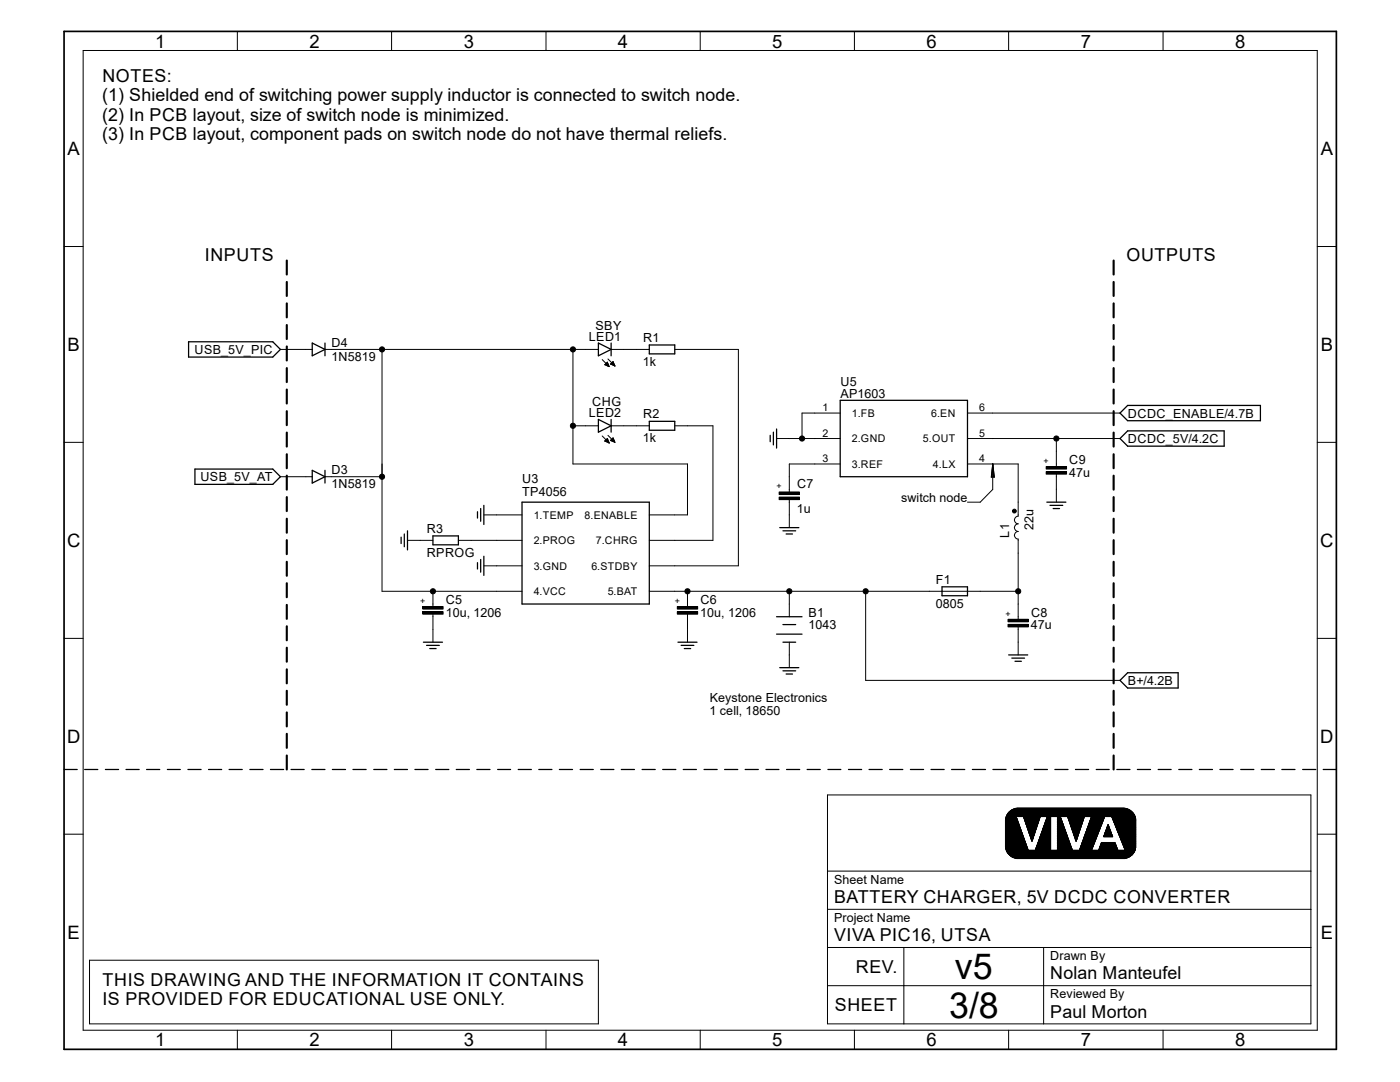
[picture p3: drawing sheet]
<svg xmlns="http://www.w3.org/2000/svg" width="279mm" height="216mm" viewBox="0 0 279 216" stroke-linecap="round" stroke-linejoin="round" font-family="sans-serif">
<g fill="none" stroke="#000" stroke-width=".25">
<path d="M37.6 68.2h16.8l1.6 1.5-1.6 1.5h-16.8zM62.3 68.5l2.6 1.2-2.6 1.3zM64.9 68.5v2.5M119.4 68.5l2.6 1.2-2.6 1.3zM122 68.5v2.5M129.6 68.8h5.1v1.8h-5.1zM167.7 79.9h25.4v15.2h-25.4zM38.9 93.6h15.5l1.6 1.5-1.6 1.5h-15.5zM62.3 93.9l2.6 1.2-2.6 1.3zM64.9 93.9v2.5M119.4 83.7l2.6 1.3-2.6 1.2zM122 83.7v2.5"/>
<path d="M129.6 84.1h5.1v1.8h-5.1zM153.7 86.9v1.2M154.3 86.2v2.6M155 85.6v3.8M223.5 82.4l1.5-1.5h26.5v3h-26.5zM223.5 87.5l1.5-1.5h19.3v3h-19.3zM80.1 107.2v1.3M80.7 106.6v2.5M81.3 105.9v3.8M86.4 106.9h5.1v1.8h-5.1zM95.3 102.1v1.3M95.3 112.3v1.2"/>
<path d="M95.9 101.5v2.5M95.9 111.6v2.6M96.6 100.8v3.8M96.6 111v3.8M104.2 100.2h25.4v20.3h-25.4zM155.6 105.3h3.8M156.3 105.9h2.5M156.9 106.6h1.3M188 117.1h5.1v1.8h-5.1zM208.9 100.2h3.8M209.5 100.8h2.6M210.2 101.5h1.3"/>
<path d="M84.5 128.1h3.8M85.1 128.8h2.6M85.8 129.4h1.2M135.3 128.1h3.8M135.9 128.8h2.6M136.6 129.4h1.2M155 123.1h5.1M155 126.5h5.1M155.6 133.2h3.8M156.3 128.1h2.5M156.3 124.6h2.5M156.3 133.9h2.5"/>
<path d="M156.9 134.5h1.3M201.3 130.7h3.8M201.9 131.3h2.6M202.6 132h1.2M223.5 135.8l1.5-1.6h10.1v3.1h-10.1zM12.8 153.5h2.6M16.9 153.5h2.6M21 153.5h2.7M25.1 153.5h2.7M29.3 153.5h2.6M33.4 153.5h2.6M37.5 153.5h2.6"/>
<path d="M41.6 153.5h2.6M45.7 153.5h2.6M49.9 153.5h2.6M54 153.5h2.6M58.1 153.5h2.6M62.2 153.5h2.7M66.3 153.5h2.7M70.4 153.5h2.7M74.6 153.5h2.6M78.7 153.5h2.6M82.8 153.5h2.6M87 153.5h2.6"/>
<path d="M91.1 153.5h2.6M95.2 153.5h2.6M99.3 153.5h2.6M103.4 153.5h2.6M107.5 153.5h2.7M111.6 153.5h2.7M115.8 153.5h2.6M119.9 153.5h2.6M124 153.5h2.6M128.1 153.5h2.7M132.2 153.5h2.7M136.4 153.5h2.6"/>
<path d="M140.5 153.5h2.6M144.6 153.5h2.6M148.7 153.5h2.6M152.9 153.5h2.5M157 153.5h2.6M161.1 153.5h2.6M165.2 153.5h2.6M169.3 153.5h2.7M173.4 153.5h2.7M177.5 153.5h2.7M181.7 153.5h2.6M185.8 153.5h2.6"/>
<path d="M189.9 153.5h2.6M194.1 153.5h2.6M198.2 153.5h2.6M202.3 153.5h2.6M206.4 153.5h2.6M210.5 153.5h2.6M214.6 153.5h2.7M218.8 153.5h2.6M222.9 153.5h2.6M227 153.5h2.6M231.1 153.5h2.6M235.2 153.5h2.7"/>
<path d="M239.4 153.5h2.6M243.5 153.5h2.6M247.6 153.5h2.6M251.7 153.5h2.6M255.8 153.5h2.6M260 153.5h2.6M264.1 153.5h2.6"/>
</g>
<g fill="none" stroke="#000" stroke-width=".2">
<path d="M16.6 10.1h246.3v195.5h-246.3zM47.4 6.3v3.8M78.1 6.3v3.8M109 6.3v3.8M139.7 6.3v3.8M170.5 6.3v3.8M201.3 6.3v3.8M232.1 6.3v3.8M12.8 49.2h3.8M262.9 49.2h3.8M56 69.7h6.3M64.9 69.7h54.5"/>
<path d="M76.2 69.7v48.3h28M114.3 69.7v22.9h22.9v10.1h-7.6M120.2 71.8l1.4 1.4M120.7 72.7h.7M120.8 72.8h.7M120.8 72.6h.6M120.9 72.6h.4M121 72.9h.5M121 72.5h.3M121.1 72.4h.1M121.2 72.3l.4 .9-.9-.4zM121.2 73h.3"/>
<path d="M121.2 72.3h.1M121.3 71.6l1.4 1.4M121.4 73.1h.1M121.8 72.6h.8M121.8 72.6l.9 .4M121.8 72.6l.5-.5 .4 .9M121.9 72.6h.6M122 69.7h7.6M122 72.7h.6M122 72.5h.5M122.1 72.4h.3M122.2 72.8h.4"/>
<path d="M122.2 72.3h.2M122.3 72.2h.1M122.4 72.9h.3M122.6 73h.1M134.7 69.7h12.7v43.2h-17.8M12.8 88.3h3.8M56 95.1h6.3M64.9 95.1h11.3M114.3 85h5.1M120.2 87l1.4 1.4M120.7 88l.9 .4M120.7 88l.5-.5 .4 .9"/>
<path d="M120.7 88h.7M120.8 87.9h.6M120.9 87.8h.4M120.9 88.1h.6M121.1 87.7h.2M121.1 88.2h.4M121.2 87.6h.1M121.3 86.9l1.4 1.4M121.3 88.3h.2M121.5 88.4h.1M121.9 87.8h.7M121.9 87.9h.7"/>
<path d="M122 85h7.6M122 87.8h.5M122 87.7h.5M122.1 88h.5M122.2 87.6h.2M122.3 87.5h.1M122.3 88.1h.3M122.3 87.4l.4 .9-.9-.4zM122.3 87.4h.1M122.6 88.2h.1M134.7 85h7.6v22.8h-12.7M155 87.5h12.7"/>
<path d="M155.5 99.2h4.1v.5h-4.1zM155.5 98.2h4.1v.5h-4.1zM157.5 99.7v5.6M167.7 92.6h-10.2v5.6M167.7 82.4h-7.6v5.1M193.1 92.6h10.1v10.4a.76 .76 0 0 0-.8 .8 .76 .76 0 0 0 .8 .7 .76 .76 0 0 0-.8 .8 .76 .76 0 0 0 .8 .7 .76 .76 0 0 0-.8 .8 .76 .76 0 0 0 .8 .8v16M193.1 87.5h30.4M193.1 82.4h30.4M198.1 92.6v5.1l-2.5 2.5h-2.5M198.1 92.6l.4 2.6h-.7zM198.1 92.6l-.1 2.6M198.1 92.6l.2 2.6"/>
<path d="M198.1 92.6l-.2 2.6M198.1 92.6l.3 2.6M208.8 94.1h4.1v.5h-4.1zM208.8 93.1h4.1v.5h-4.1zM210.8 87.5v5.6M210.8 94.6v5.6M262.9 88.3h3.8M81.3 107.8h5.1M86.4 118v3M91.5 107.8h12.7M96.6 102.7h7.6M96.6 112.9h7.6"/>
<path d="M129.6 118h73.6M137.2 118v3M157.5 118v5.1M172.8 118v17.8h50.7M12.8 127.4h3.8M84.4 122h4v.6h-4zM84.4 121h4v.5h-4zM86.4 122.6v5.5M135.2 122h4v.6h-4zM135.2 121h4v.5h-4zM137.2 122.6v5.5M157.5 128.1v5.1"/>
<path d="M201.2 124.6h4v.5h-4zM201.2 123.6h4v.5h-4zM203.2 125.1v5.6M262.9 127.4h3.8M165.1 158.6h96.5v45.7h-96.5zM12.8 166.5h3.8M165.1 173.8h96.5M200.7 169h4.3M200.7 169h4.2M200.7 168.9h4.2M200.7 168.8h4.2M200.7 168.7h4.2"/>
<path d="M200.7 168.6l4.2 .1M200.7 168.6h4.1M200.7 168.5h4.1M200.7 168.4h4.1M200.7 168.3h4M200.7 168.2h4M200.7 168.2h3.9M200.7 168.1h3.9M200.7 168l3.9 .1M200.7 168h3.9M200.7 167.9h3.9M200.7 167.8h3.8"/>
<path d="M200.7 167.7h3.8M200.7 167.6h3.8M200.7 167.5h3.8M200.7 167.4h3.7M200.7 167.3h3.7M200.7 167.3h3.6M200.7 167.2h3.6M200.7 167.1h3.6M200.7 167h3.6M200.7 166.9h3.5M200.7 166.8h3.5M200.7 166.7h3.4"/>
<path d="M200.7 166.6h3.4M200.7 166.5h3.4M200.7 166.5h3.3M200.7 166.4h3.3M200.7 166.3h3.3M200.7 166.2h3.3M200.7 166.1h3.3M200.7 166h3.2M200.7 165.9h3.2M200.7 165.9h3.1M200.7 165.8h3.1M200.7 165.7h3.1"/>
<path d="M200.7 165.6h3.1M200.7 165.5l3.1 .1M200.7 165.5h3M200.7 165.4h3M200.7 165.3h2.9M200.7 165.2h2.9M200.7 165.1h2.9M200.7 165.1h2.8M200.7 165h2.8M200.7 164.9h2.8M200.7 164.8h2.8M200.7 164.7h2.8"/>
<path d="M200.7 164.6h2.7M200.7 164.5h2.7M200.7 164.4h2.6M200.7 164.3h2.6M200.7 164.3h2.5M200.7 164.2h2.5M200.7 164.1l2.5 .1M200.7 164.1h2.5M200.7 164h2.5M200.7 163.9h2.4M200.7 163.8h2.4M200.7 163.7h2.4"/>
<path d="M200.7 163.6h2.3M200.7 169.3h4.4M200.7 169.2h4.3M200.7 169.1h4.3M200.7 163.5h2.3M200.7 163.4h2.3M200.7 163.4h2.2M200.7 163.3h2.2M200.7 169.4h4.4M200.7 163.2h2.2M200.8 169.5h4.3M200.8 163.2h2.1"/>
<path d="M200.8 163.1h2.1M200.8 163l2.1 .1M200.8 169.7h25.7M200.8 169.6h4.4M200.8 169.6h4.3M200.8 163h2M200.8 162.9h25.7M200.9 162.8h25.6M200.9 169.9h25.5M200.9 169.8h25.5M200.9 169.8h25.6M200.9 162.7l25.6 .1"/>
<path d="M200.9 162.7h25.5M201 170h25.4M201 169.9h25.4M201 162.6h25.4M201 170.1h25.3M201 162.5h25.4M201 162.5h25.3M201.1 170.2h25.2M201.1 162.4h25.2M201.1 170.2h25.1M201.2 162.3h25M201.2 162.3h24.9"/>
<path d="M201.2 170.3h24.9M201.2 162.2h24.9M201.3 170.4h24.8M201.3 162.1h24.8M201.3 170.5h24.7M201.3 162.1h24.7M201.4 170.5h24.6M201.4 170.6h24.6M201.4 162h24.5M201.5 162h24.4M201.5 161.9h24.3M201.5 170.6h24.3"/>
<path d="M201.5 170.7h24.3M201.6 170.7h24.2M201.6 161.8h24.2M201.6 161.8h24.1M201.7 170.8h23.9M201.7 170.8h24M201.7 161.8h23.9M201.8 170.9h23.7M201.8 161.7h23.8M201.9 171h23.5M202 161.6h23.4M202 161.5h23.3"/>
<path d="M202.1 171h23.2M202.1 171.1h23.2M202.1 161.5h23.2M202.2 171.1h22.9M202.2 161.5h22.9M202.3 161.4h22.8M202.4 171.2h22.6M202.4 161.4h22.5M202.6 171.2h22.2M202.7 161.3h21.9M202.8 171.3h21.8M202.9 171.3h21.6"/>
<path d="M203 161.2h21.4M204.3 163h3.3M204.3 163.2h3.2M204.3 163.1h3.2M204.4 163.4h3M204.4 163.3h3.1M204.5 163.6h2.9M204.5 163.5h2.9M204.5 163.8h2.8M204.5 163.7h2.8M204.5 163.7h2.9M204.6 163.8h2.7"/>
<path d="M204.6 164h2.7M204.6 163.9h2.7M204.6 164.1h2.6M204.7 164.2h2.5M204.7 164.4h2.4M204.7 164.3h2.4M204.7 164.3h2.5M204.8 164.5h2.3M204.8 164.4h2.3M204.8 164.6h2.3M204.9 164.7h2.1M204.9 164.6h2.1"/>
<path d="M204.9 164.8h2.1M204.9 165h2M204.9 164.9h2M205 165.1h1.9M205 165.2h1.8M205.1 165.3h1.7M205.1 165.5h1.7M205.1 165.4h1.7M205.1 165.6h1.6M205.2 165.7h1.5M205.2 165.8h1.5M205.3 166h1.3"/>
<path d="M205.3 165.9h1.3M205.3 166.1h1.2M205.4 166.2h1.1M205.4 166.4h1.1M205.4 166.3h1.1M205.4 166.5h1M205.5 166.6h.9M205.5 166.5h.9M205.5 166.7h.9M205.6 166.8h.7M205.6 166.9h.7M205.7 167.1h.5"/>
<path d="M205.7 167h.5M205.7 167.2h.5M205.7 167.3h.5M205.8 167.5h.3M205.8 167.4h.3M205.8 167.6h.2M205.9 167.7h.1M205.9 167.6h.1M205.9 167.9h.1M205.9 167.8h.1M206 167.9h.1M206.3 166.9l-.7 .1"/>
<path d="M206.6 169.6h3.1M206.7 169.5h3M206.7 169.4h3M206.8 169.3h2.9M206.8 169.2h2.9M206.8 165.5l-1.7 .1M206.8 169.1h2.9M206.8 169h2.9M206.9 169h2.8M206.9 168.9h2.8M206.9 168.8h2.8M206.9 168.7h2.8"/>
<path d="M207 168.7h2.7M207 168.6h2.7M207 168.5h2.7M207.1 168.4h2.6M207.1 168.3h2.6M207.1 168.2h2.6M207.1 168.1h2.6M207.2 168.1h2.5M207.2 168h2.5M207.3 167.9h2.4M207.3 167.8h2.4M207.3 167.7h2.4"/>
<path d="M207.3 167.6h2.4M207.4 167.6h2.3M207.4 167.5h2.3M207.4 167.4h2.3M207.4 167.3h2.3M207.5 167.3h2.2M207.5 167.2h2.2M207.5 167.1h2.2M207.6 167h2.1M207.6 166.9h2.1M207.6 166.8h2.1M207.7 166.7h2"/>
<path d="M207.7 166.6h2M207.7 166.5h2M207.8 166.5h1.9M207.8 166.4h1.9M207.8 166.3h1.9M207.8 166.2h1.9M207.9 166.2h1.8M207.9 166.1h1.8M207.9 166h1.8M207.9 165.9h1.8M208 165.8h1.7M208 165.7h1.7"/>
<path d="M208.1 165.7h1.6M208.1 165.6h1.6M208.1 165.5h1.6M208.1 165.4h1.6M208.2 165.3h1.5M208.2 165.2h1.5M208.2 165.1h1.5M208.3 165h1.4M208.3 164.9h1.4M208.3 164.8h1.4M208.4 164.8h1.3M208.4 164.7h1.3"/>
<path d="M208.4 164.6h1.3M208.4 164.5h1.3M208.5 164.4h1.2M208.5 164.3h1.2M208.6 164.3h1.1M208.6 164.2h1.1M208.6 164.1h1.1M208.6 164h1.1M208.7 163.9h1M208.7 163.8h1M208.7 163.7h1M208.7 163.6h1"/>
<path d="M208.8 163.5h.9M208.8 163.4h.9M208.9 163.4h.8M208.9 163.3h.8M208.9 163.2h.8M209 163.2h.7M209 163.1h.7M209 163h.7M211 169.6h3M211 169.5h3M211 169.4h3M211 169.4h2.9"/>
<path d="M211 169.3h2.9M211 169.2h2.9M211 169.2h2.8M211 169.1h2.8M211 169h2.8M211 169h2.7M211 168.9h2.7M211 168.8h2.7M211 168.7h2.7M211 168.6h2.7M211 168.6h2.6M211 168.5h2.6"/>
<path d="M211 168.4h2.6M211 168.3h2.5M211 168.2h2.5M211 168.1h2.5M211 168.1h2.4M211 168h2.4M211 167.9h2.4M211 167.8h2.3M211 167.7h2.3M211 167.6h2.3M211 167.5h2.3M211 167.4h2.2"/>
<path d="M211 167.3h2.2M211 167.3h2.1M211 167.2h2.1M211 167.1h2.1M211 167h2.1M211 166.9h2M211 166.8h2M211 166.7h1.9M211 166.6h1.9M211 166.5h1.9M211 166.4h1.9M211 166.3h1.8"/>
<path d="M211 166.2h1.8M211 166.1h1.8M211 166h1.7M211 165.9h1.7M211 165.8l1.7 .1M211 165.8h1.6M211 165.7h1.6M211 165.6h1.6M211 165.5l1.6 .1M211 165.5h1.5M211 165.4h1.5M211 165.3h1.4"/>
<path d="M211 165.2h1.4M211 165.1h1.4M211 165h1.3M211 164.9h1.3M211 164.8h1.3M211 164.7h1.3M211 164.6h1.2M211 164.5h1.2M211 164.4h1.1M211 164.3h1.1M211 164.3h1M211 164.2h1"/>
<path d="M211 164.1h1M211 164h1M211 163.9h1M211 163.8h.9M211 163.7h.9M211 163.6h.8M211 163.5h.8M211 163.4h.8M211 163.3h.8M211 163.2h.7M211 163.1h.7M211 163l.7 .1"/>
<path d="M211 163h.6M213.1 163h3.3M213.1 163.2h3.2M213.1 163.1h3.2M213.2 163.4h3M213.3 163.6h2.9M213.3 163.5h2.9M213.3 163.7h2.8M213.3 163.7h2.9M213.4 163.8h2.7M213.4 164h2.7M213.4 163.9h2.7"/>
<path d="M213.4 164.1h2.6M213.5 164.2h2.5M213.5 164.1h2.5M213.5 164.3h2.4M213.5 164.3h2.5M213.6 164.4h2.3M213.6 164.5h2.3M213.7 164.7h2.2M213.7 164.6h2.2M213.7 164.8h2.1M213.7 164.9h2M213.7 164.9h2.1"/>
<path d="M213.8 165.1h1.9M213.8 165h1.9M213.8 165.2h1.8M213.8 165.2h1.9M213.9 165.3h1.7M213.9 165.4h1.7M214 165.6h1.5M214 165.5h1.6M214 165.7h1.5M214 165.8h1.5M214.1 166h1.3M214.1 165.9h1.3"/>
<path d="M214.1 166.1h1.2M214.2 166.2h1.1M214.2 166.3h1.1M214.3 166.5h.9M214.3 166.7h.9M214.3 166.6h.9M214.4 166.8h.7M214.4 166.9h.7M214.5 167.1h.6M214.5 167h.6M214.5 167.3h.5M214.5 167.2h.5"/>
<path d="M214.6 167.5h.3M214.6 167.4h.3M214.6 167.3h.4M214.7 167.7h.1M214.7 167.6h.1M214.7 167.6h.2M214.7 167.8h.1M214.8 167.9h.1M215.3 166.4h-1.1M215.4 169.6h2.4M215.5 169.5h2.4M215.5 169.4h2.5"/>
<path d="M215.6 169.3h2.4M215.6 169.2h2.4M215.6 165.5l-1.6 .1M215.6 169.1h2.5M215.6 169h2.5M215.7 169h2.4M215.7 168.9h2.4M215.7 168.8h2.4M215.7 168.8h2.5M215.7 168.7h2.5M215.8 168.7h2.4M215.8 168.6h2.5"/>
<path d="M215.8 168.5h2.5M215.9 168.5h2.4M215.9 168.4h2.4M215.9 168.4h2.5M215.9 168.3h2.5M215.9 168.2h2.5M215.9 168.1h2.5M215.9 164.4l-2.3 .1M216 168.1h2.4M216 168h2.5M216 167.9h2.5M216.1 167.9h2.4"/>
<path d="M216.1 167.8h2.5M216.1 167.7h2.5M216.2 167.7h2.4M216.2 167.6h2.4M216.2 167.6h2.5M216.2 167.4h2.5M216.2 167.3h2.5M216.2 167.3h2.6M216.3 167.3h2.5M216.3 167.2h2.5M216.3 167.1h2.5M216.3 167.1h2.6"/>
<path d="M216.3 163.3h-3.1M216.4 167h2.5M216.4 166.9h2.5M216.5 166.8h2.4M216.5 166.8h2.5M216.5 166.7h2.5M216.5 166.6h2.5M216.5 166.5h2.5M216.6 166.5h2.5M216.6 166.4h2.5M216.6 166.3h2.6M216.6 166.2h2.6"/>
<path d="M216.7 166.2h2.5M216.7 166.1h2.5M216.7 166h2.5M216.7 166h2.6M216.7 165.9h2.6M216.8 165.9h2.5M216.8 165.8h2.6M216.8 165.7h2.6M216.9 165.7h2.5M216.9 165.6h2.5M216.9 165.5h2.6M217 165.4h2.5"/>
<path d="M217 165.3h2.5M217 165.2h2.5M217 165.2h2.6M217 165.1h2.6M217.1 165.1h2.5M217.1 164.9h2.6M217.1 164.8h2.6M217.2 164.8h2.6M217.2 164.6h2.6M217.3 164.6h2.5M217.3 164.5h2.5M217.3 164.5h2.6"/>
<path d="M217.3 164.4h2.6M217.3 164.3h2.6M217.4 164.3h2.5M217.4 164.2h2.6M217.4 164.1h2.6M217.4 164h2.6M217.5 164h2.5M217.5 163.9h2.6M217.5 163.8h2.6M217.6 163.7h2.5M217.6 163.7h2.6M217.6 163.6h2.6"/>
<path d="M217.6 163.5h2.6M217.6 163.5h2.7M217.6 163.4h2.7M217.7 163.4h2.6M217.7 163.2h2.6M217.8 163.2h2.6M217.8 163.1h2.6M217.8 163h2.6M217.9 169.4l-2.4 .1M218.7 167.5h-2.5M218.9 166.9l-2.5 .1M219 166.6l-2.5 .1"/>
<path d="M219.3 169.6h3.8M219.3 169.5h3.8M219.3 169.5h3.7M219.4 169.4h3.6M219.4 169.3h3.6M219.4 169.2h3.5M219.5 169.1h3.4M219.5 165.5l-2.6 .1M219.5 169.1h3.3M219.5 169h3.3M219.5 168.9h3.3M219.5 168.8h3.3"/>
<path d="M219.6 168.8h3.2M219.6 168.7h3.1M219.6 168.6h3.1M219.7 168.6h3M219.7 168.5h3M219.7 165h-2.6M219.7 168.4h2.9M219.8 168.3h2.8M219.8 168.3h2.7M219.8 168.2h2.7M219.8 168.1h2.7M219.8 164.7h-2.6"/>
<path d="M220.1 163.8l-2.6 .1M220.3 166.9l1.8 .1M220.3 166.9h1.7M220.3 166.8h1.7M220.3 166.7h1.7M220.3 163.3h-2.6M220.4 166.6h1.6M220.4 166.6h1.5M220.4 166.5h1.5M220.4 166.4h1.4M220.4 163l-2.6 .1M220.5 166.3h1.3"/>
<path d="M220.5 166.2h1.3M220.6 166.2h1.2M220.6 166.1h1.1M220.6 166h1.1M220.6 165.9h1.1M220.7 165.8h.9M220.7 165.7h.9M220.8 165.6h.8M220.8 165.5h.7M220.8 165.4h.7M220.8 165.4h.6M220.9 165.3h.5"/>
<path d="M220.9 165.2l.5 .1M220.9 165.2h.5M220.9 165.1h.5M220.9 165h.4M221 164.9h.3M221 164.8h.3M221.1 164.8h.1M221.1 164.7h.1M221.1 164.6h.1M221.1 164.5l.1 .1M221.9 163h4.6M221.9 163l4.7 .1"/>
<path d="M222 163.2h4.6M222 163.1h4.6M222 163.3h4.6M222 163.4h4.7M222.1 163.5h4.6M222.1 163.4h4.6M222.1 163.6h4.6M222.2 163.7h4.5M222.2 163.8h4.5M222.2 163.9h4.5M222.3 164h4.4M222.3 164.1h4.4"/>
<path d="M222.4 164.2h4.3M222.4 164.3h4.3M222.5 164.4h4.2M222.5 164.5h4.2M222.5 164.7h4.2M222.5 164.6h4.2M222.6 164.8h4.1M222.7 165h4M222.7 164.9h4M222.7 165.1h4M222.8 165.2h3.9M222.8 165.1h3.9"/>
<path d="M222.8 165.3h3.9M222.8 165.4h3.9M222.9 165.5h3.8M222.9 165.6h3.8M223 165.8h3.7M223 165.7h3.7M223.1 165.9h3.6M223.1 166.1h3.6M223.1 166h3.6M223.1 166.2h3.6M223.2 166.2h3.5M223.2 166.4h3.5"/>
<path d="M223.2 166.3h3.5M223.3 166.5h3.4M223.3 166.6h3.4M223.4 166.7h3.3M223.4 166.6h3.3M223.4 166.8h3.3M223.4 166.9h3.3M223.5 167h3.2M223.5 166.9h3.2M223.5 167.1h3.2M223.6 167.2h3.1M223.6 167.1h3.1"/>
<path d="M223.6 167.3h3.1M223.6 167.4h3.1M223.7 167.5h3M223.7 167.4h3M223.7 167.6h3M223.8 167.7h2.9M223.8 167.9h2.9M223.8 167.8h2.9M223.9 168h2.8M223.9 167.9h2.8M223.9 168.1h2.8M224 168.3h2.7"/>
<path d="M224 168.2h2.7M224.1 168.5h2.6M224.1 168.4h2.6M224.1 168.6h2.6M224.2 168.8h2.5M224.2 168.7h2.5M224.2 168.9h2.5M224.3 169h2.4M224.3 169.1h2.4M224.4 169.2h2.2M224.4 169.2h2.3M224.4 169.3h2.2"/>
<path d="M224.5 169.4h2.1M224.5 169.3h2.1M224.5 169.5h2.1M224.5 169.6h2M226.2 170.3h-25M262.9 166.5h3.8M17.9 191.6h101.5v12.7h-101.5zM165.1 181.4h96.5M165.1 189.1h96.5M165.1 196.7h96.5M180.4 189.1v15.2M208.3 189.1v15.2"/>
<path d="M47.4 205.6v3.8M78.1 205.6v3.8M109 205.6v3.8M139.7 205.6v3.8M170.5 205.6v3.8M201.3 205.6v3.8M232.1 205.6v3.8"/>
<circle cx="76.2" cy="69.7" r=".51"/>
<circle cx="114.3" cy="69.7" r=".51"/>
<circle cx="76.2" cy="95.1" r=".51"/>
<circle cx="114.3" cy="85" r=".51"/>
<circle cx="160.1" cy="87.5" r=".51"/>
<circle cx="210.8" cy="87.5" r=".51"/>
<circle cx="86.4" cy="118" r=".51"/>
<circle cx="137.2" cy="118" r=".51"/>
<circle cx="157.5" cy="118" r=".51"/>
<circle cx="172.8" cy="118" r=".51"/>
<circle cx="202.4" cy="102" r=".38"/>
<circle cx="203.2" cy="118" r=".51"/>
</g>
<path d="M12.8 6.3h253.9v203.1h-253.9z" fill="none" stroke="#000" stroke-width=".34"/>
<g fill="#000">
<path d="M155.5 99.2h4.1v.5h-4.1z" fill-rule="evenodd"/>
<path d="M155.5 98.2h4.1v.5h-4.1z" fill-rule="evenodd"/>
<path d="M208.8 94.1h4.1v.5h-4.1z" fill-rule="evenodd"/>
<path d="M208.8 93.1h4.1v.5h-4.1z" fill-rule="evenodd"/>
<path d="M84.4 122h4v.6h-4z" fill-rule="evenodd"/>
<path d="M84.4 121h4v.5h-4z" fill-rule="evenodd"/>
<path d="M135.2 122h4v.6h-4z" fill-rule="evenodd"/>
<path d="M135.2 121h4v.5h-4z" fill-rule="evenodd"/>
<path d="M201.2 124.6h4v.5h-4z" fill-rule="evenodd"/>
<path d="M201.2 123.6h4v.5h-4z" fill-rule="evenodd"/>
<circle cx="76.2" cy="69.7" r=".51"/>
<circle cx="114.3" cy="69.7" r=".51"/>
<circle cx="76.2" cy="95.1" r=".51"/>
<circle cx="114.3" cy="85" r=".51"/>
<circle cx="160.1" cy="87.5" r=".51"/>
<circle cx="210.8" cy="87.5" r=".51"/>
<circle cx="86.4" cy="118" r=".51"/>
<circle cx="137.2" cy="118" r=".51"/>
<circle cx="157.5" cy="118" r=".51"/>
<circle cx="172.8" cy="118" r=".51"/>
<circle cx="202.4" cy="102" r=".38"/>
<circle cx="203.2" cy="118" r=".51"/>
</g>
<g fill="none" stroke="#000" stroke-width=".42">
<path d="M57.2 52v2.8M57.2 56.3v2.8M222.2 52v2.8M222.2 56.3v2.8M57.2 60.5v2.8M57.2 64.9v2.7M57.2 69.1v2.8M57.2 73.4v2.8M57.2 77.7v2.8M222.2 60.5v2.8M222.2 64.9v2.7M222.2 69.1v2.8"/>
<path d="M222.2 73.4v2.8M222.2 77.7v2.8M57.2 82v2.8M57.2 86.3v2.8M57.2 90.6v2.8M57.2 94.9v2.8M57.2 99.2v2.8M222.2 82v2.8M222.2 86.3v2.8M222.2 90.6v2.8M222.2 94.9v2.8M222.2 99.2v2.8"/>
<path d="M57.2 103.5v2.8M57.2 107.8v2.8M57.2 112.1v2.8M57.2 116.4v2.8M222.2 103.5v2.8M222.2 107.8v2.8M222.2 112.1v2.8M222.2 116.4v2.8M57.2 120.7v2.8M57.2 125v2.8M57.2 129.2v2.8M57.2 133.6v2.8"/>
<path d="M57.2 137.8v2.8M222.2 120.7v2.8M222.2 125v2.8M222.2 129.2v2.8M222.2 133.6v2.8M222.2 137.8v2.8M57.2 142.2v2.7M57.2 146.4v2.8M57.2 150.7v2.8M222.2 142.2v2.7M222.2 146.4v2.8M222.2 150.7v2.8"/>
</g>
<g font-size="7.2">
<text x="190.6" y="195.4">v5</text>
<text x="189.4" y="203">3/8</text>
</g>
<g font-size="3.7">
<text x="31" y="9.5">1</text>
<text x="61.8" y="9.5">2</text>
<text x="92.5" y="9.5">3</text>
<text x="123.3" y="9.5">4</text>
<text x="154.1" y="9.5">5</text>
<text x="184.9" y="9.5">6</text>
<text x="215.7" y="9.5">7</text>
<text x="246.5" y="9.5">8</text>
<text x="13.5" y="30.9">A</text>
<text x="263.6" y="30.9">A</text>
<text x="13.5" y="70">B</text>
<text x="263.6" y="70">B</text>
<text x="13.4" y="109.1">C</text>
<text x="263.5" y="109.1">C</text>
<text x="13.4" y="148.3">D</text>
<text x="263.5" y="148.3">D</text>
<text x="13.5" y="187.3">E</text>
<text x="263.6" y="187.3">E</text>
<text x="31" y="208.8">1</text>
<text x="61.8" y="208.8">2</text>
<text x="92.5" y="208.8">3</text>
<text x="123.3" y="208.8">4</text>
<text x="154.1" y="208.8">5</text>
<text x="184.9" y="208.8">6</text>
<text x="215.7" y="208.8">7</text>
<text x="246.5" y="208.8">8</text>
</g>
<g font-size="3.6">
<text x="20.4" y="16.4">NOTES:</text>
<text x="20.4" y="20.2">(1) Shielded end of switching power supply inductor is connected to switch node.</text>
<text x="20.4" y="24">(2) In PCB layout, size of switch node is minimized.</text>
<text x="20.4" y="27.9">(3) In PCB layout, component pads on switch node do not have thermal reliefs.</text>
<text x="40.9" y="52">INPUTS</text>
<text x="224.8" y="52">OUTPUTS</text>
<text x="166.5" y="180.2">BATTERY CHARGER, 5V DCDC CONVERTER</text>
<text x="166.5" y="187.8">VIVA PIC16, UTSA</text>
<text x="20.4" y="196.7">THIS DRAWING AND THE INFORMATION IT CONTAINS</text>
<text x="170.8" y="194.1">REV.</text>
<text x="209.6" y="195.4">Nolan Manteufel</text>
<text x="20.4" y="200.5">IS PROVIDED FOR EDUCATIONAL USE ONLY.</text>
<text x="166.6" y="201.8">SHEET</text>
<text x="209.6" y="203">Paul Morton</text>
</g>
<g font-size="2.5">
<text x="118.9" y="65.8">SBY</text>
<text x="38.8" y="70.6">USB_5V_PIC</text>
<text x="66.2" y="69.3">D4</text>
<text x="117.5" y="67.9">LED1</text>
<text x="128.4" y="68.2">R1</text>
<text x="66.1" y="72.1">1N5819</text>
<text x="128.3" y="73">1k</text>
<text x="167.7" y="77.1">U5</text>
<text x="117.5" y="83.2">LED2</text>
<text x="118.2" y="81">CHG</text>
<text x="128.4" y="83.5">R2</text>
<text x="167.7" y="79.4">AP1603</text>
<text x="225.1" y="83.3">DCDC_ENABLE/4.7B</text>
<text x="128.3" y="88.3">1k</text>
<text x="225.1" y="88.4">DCDC_5V/4.2C</text>
<text x="66.2" y="94.7">D3</text>
<text x="213.4" y="95.1">47u</text>
<text x="213.4" y="92.6">C9</text>
<text x="40" y="96">USB_5V_AT</text>
<text x="66.1" y="97.5">1N5819</text>
<text x="104.2" y="98.9">TP4056</text>
<text x="104.2" y="96.4">U3</text>
<text x="159.1" y="97.3">C7</text>
<text x="179.8" y="100.2">switch node</text>
<text x="85.2" y="106.3">R3</text>
<text x="159" y="102.4">1u</text>
<text x="201.4" y="107.3" transform="rotate(-90 201.4 107.3)">L1</text>
<text x="206.3" y="105.7" transform="rotate(-90 206.3 105.7)">22u</text>
<text x="85.2" y="111.1">RPROG</text>
<text x="186.8" y="116.5">F1</text>
<text x="88.9" y="123.1">10u, 1206</text>
<text x="89" y="120.5">C5</text>
<text x="139.7" y="123.1">10u, 1206</text>
<text x="139.8" y="120.5">C6</text>
<text x="161.3" y="125.6">1043</text>
<text x="161.4" y="123.1">B1</text>
<text x="186.7" y="121.3">0805</text>
<text x="205.7" y="125.6">47u</text>
<text x="205.8" y="123.1">C8</text>
<text x="225.1" y="136.7">B+/4.2B</text>
<text x="141.6" y="142.7">1 cell, 18650</text>
<text x="141.6" y="140.1">Keystone Electronics</text>
<text x="166.5" y="176.4">Sheet Name</text>
<text x="166.5" y="184">Project Name</text>
<text x="209.6" y="191.6">Drawn By</text>
<text x="209.6" y="199.2">Reviewed By</text>
</g>
<g font-size="2.1">
<text x="164.2" y="82.1">1</text>
<text x="170" y="83.2">1.FB</text>
<text x="185.8" y="83.2">6.EN</text>
<text x="195.4" y="82.1">6</text>
<text x="164.2" y="87.2">2</text>
<text x="170" y="88.3">2.GND</text>
<text x="184.2" y="88.3">5.OUT</text>
<text x="195.4" y="87.2">5</text>
<text x="164.2" y="92.2">3</text>
<text x="170" y="93.3">3.REF</text>
<text x="186.2" y="93.3">4.LX</text>
<text x="195.4" y="92.2">4</text>
<text x="106.5" y="103.5">1.TEMP</text>
<text x="116.7" y="103.5">8.ENABLE</text>
<text x="106.5" y="108.6">2.PROG</text>
<text x="106.5" y="113.7">3.GND</text>
<text x="118" y="113.7">6.STDBY</text>
<text x="118.9" y="108.6">7.CHRG</text>
<text x="106.5" y="118.7">4.VCC</text>
<text x="121.3" y="118.7">5.BAT</text>
</g>
<g font-size="1.8">
<text x="208.3" y="92.6">+</text>
<text x="155" y="97.7">+</text>
<text x="83.9" y="120.5">+</text>
<text x="134.7" y="120.5">+</text>
<text x="200.7" y="123.1">+</text>
</g>
</svg>
